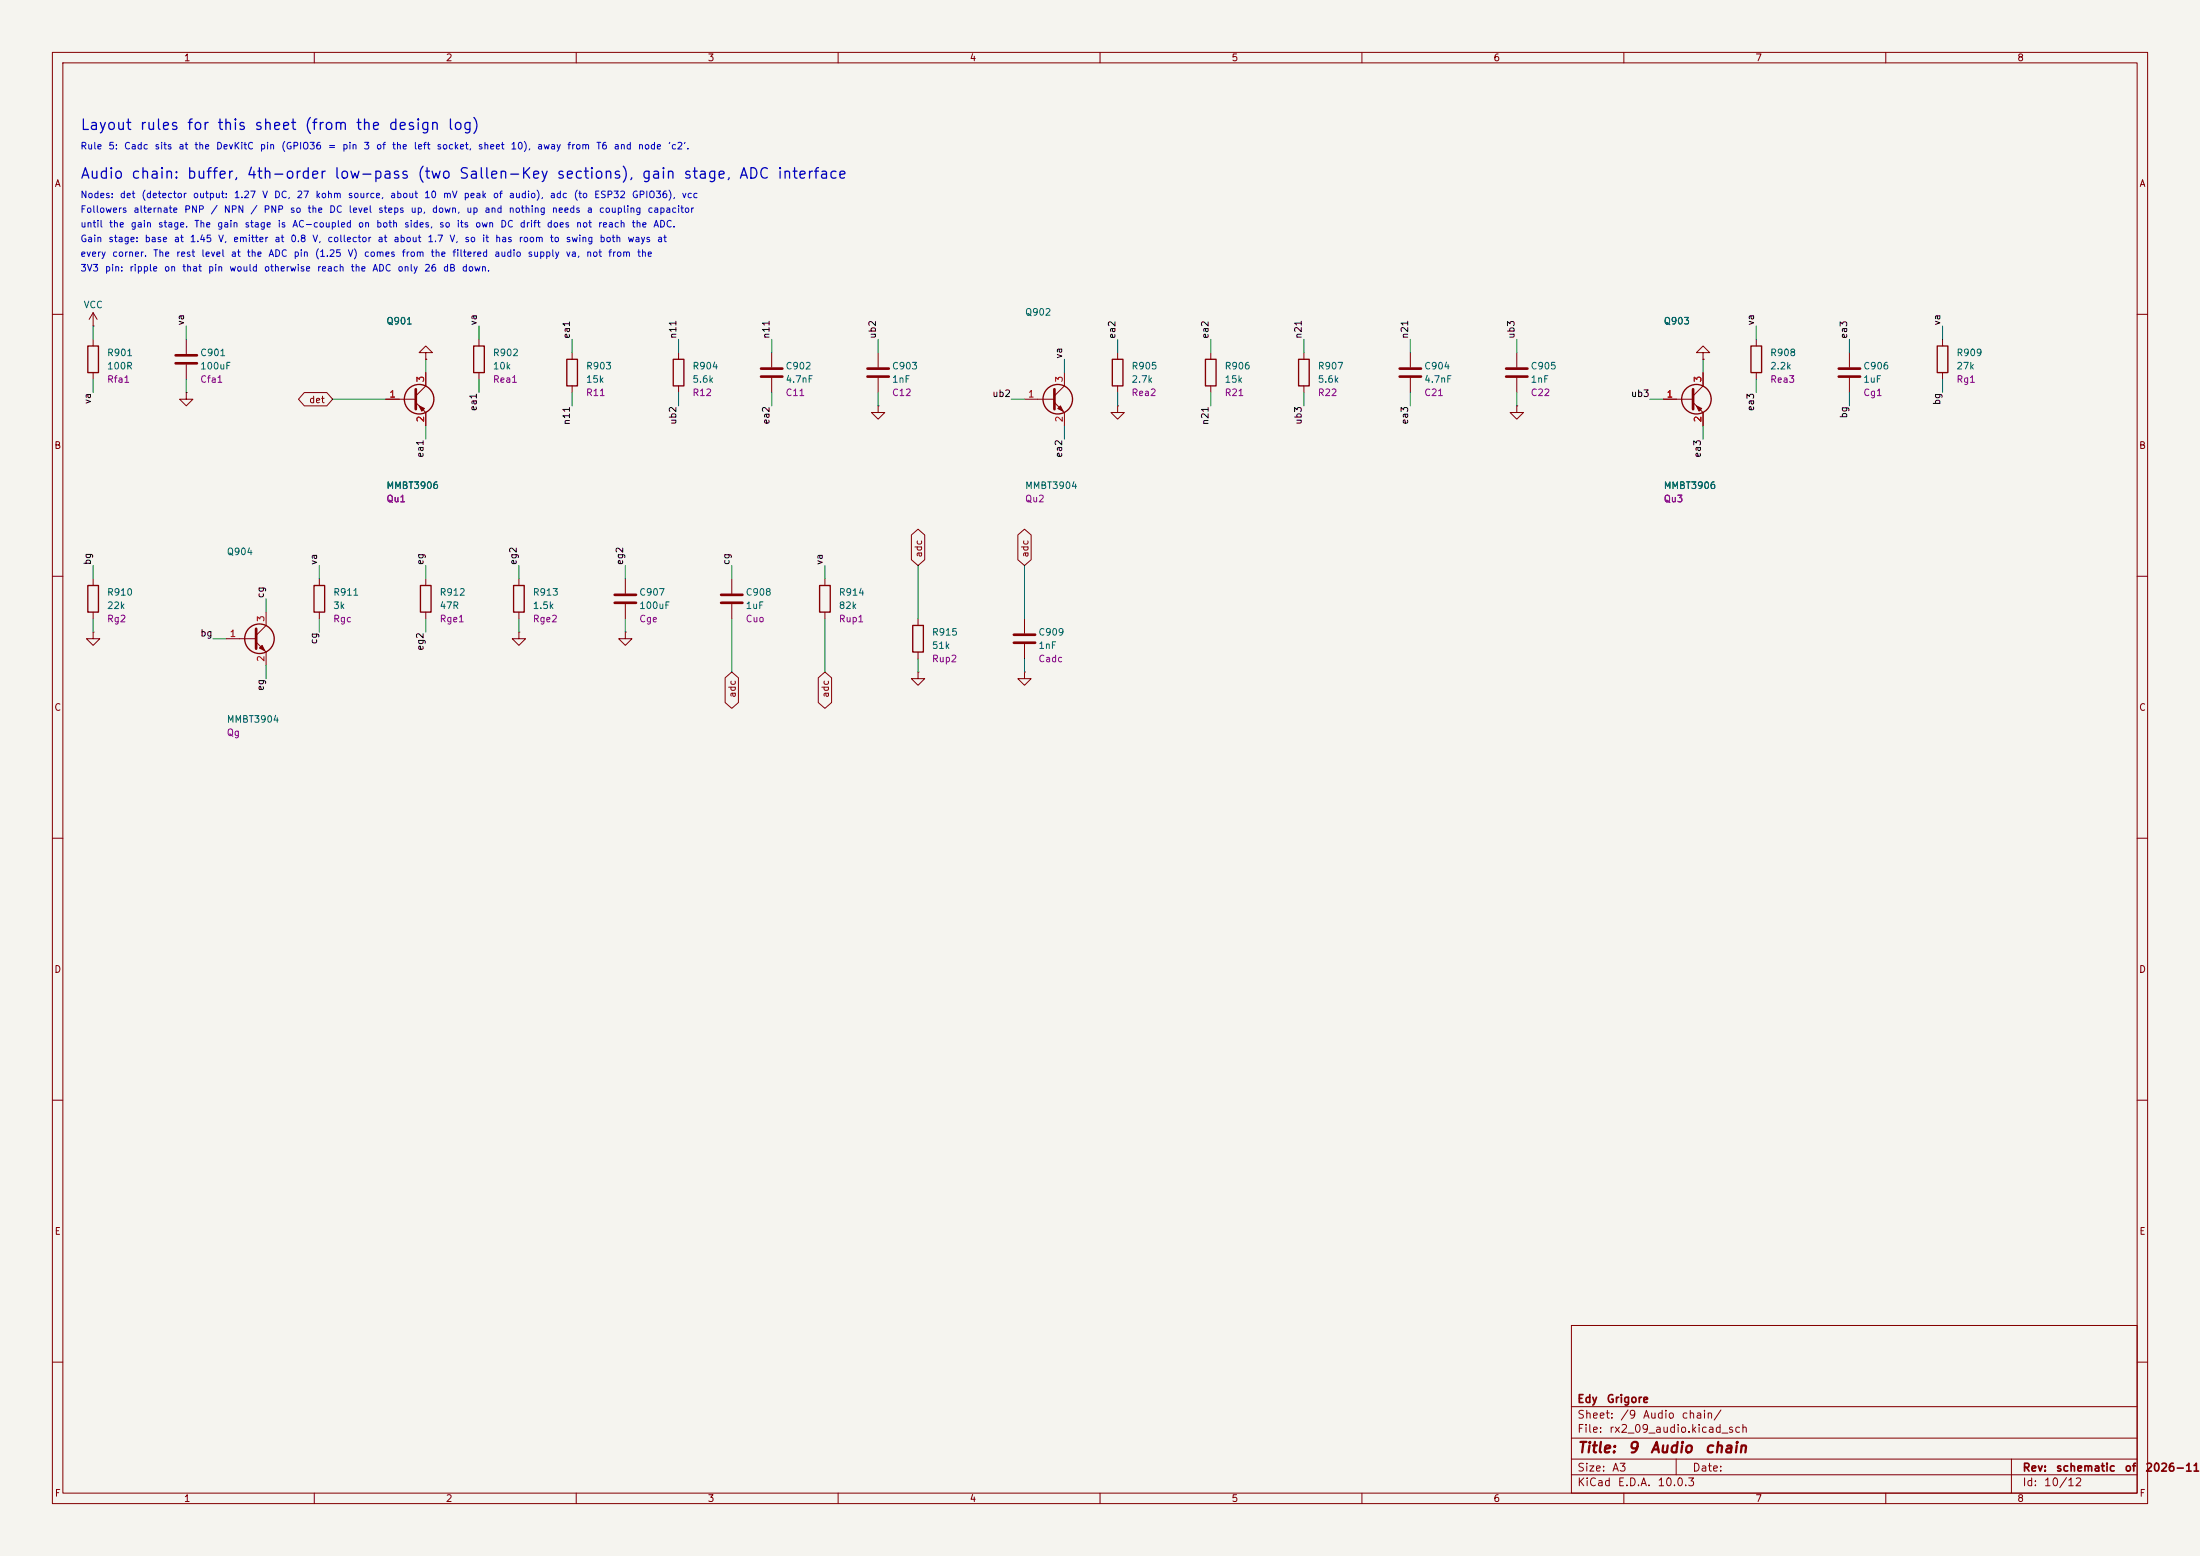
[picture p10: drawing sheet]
<svg xmlns="http://www.w3.org/2000/svg" width="420mm" height="297mm" viewBox="0 0 420 297" stroke-linecap="round" stroke-linejoin="round" font-family="sans-serif">
<path d="M0 0h420v297h-420z" fill="#f5f4ef" stroke="#f5f4ef" stroke-width=".19"/>
<g fill="none" stroke="#840000" stroke-width=".19">
<path d="M10 10h400v277h-400zM12 12h396v273h-396zM60 10v2M110 10v2M160 10v2M210 10v2M260 10v2M310 10v2M360 10v2M17.8 59.7v2.5M17.8 59.7l-.8 1.3M17.8 59.7l.7 1.3"/>
<path d="M10 60h2M17.8 62.2h.1M17.8 64.8v1.2M17.8 71.1v1.3M35.6 74.9v1.3h1.2l-1.2 1.3-1.3-1.3h1.3M35.6 74.9h.1M35.6 64.8v2.8M35.6 69.6v2.8M58.1 74.9h4.3l1.1 1.3-1.1 1.3h-4.3l-1.1-1.3zM73.7 76.2h5.7M79.4 76.8l1.9 1.9v2.6M81.3 67.3h1.2l-1.2-1.3-1.3 1.3h1.3v1.3"/>
<path d="M81.3 68.6h.1M81.3 71.1v2.6l-1.9 1.9M91.4 64.8v1.2M91.4 71.1v1.3M109.2 67.3v1.3M109.2 73.7v1.2M129.5 67.3v1.3M129.5 73.7v1.2M147.3 67.3v2.8M147.3 72.1v2.8M167.6 77.5v1.2h1.3l-1.3 1.3-1.2-1.3h1.2M167.6 77.5h.1"/>
<path d="M167.6 67.3v2.8M167.6 72.1v2.8M195.6 76.2h5.7M201.3 76.8l1.9 1.9v2.6M203.2 71.1v2.6l-1.9 1.9M213.4 77.5v1.2h1.2l-1.2 1.3-1.3-1.3h1.3M213.4 77.5h.1M213.4 67.3v1.3M213.4 73.7v1.2M231.1 67.3v1.3M231.1 73.7v1.2M248.9 67.3v1.3"/>
<path d="M248.9 73.7v1.2M269.2 67.3v2.8M269.2 72.1v2.8M289.6 77.5v1.2h1.2l-1.2 1.3-1.3-1.3h1.3M289.6 77.5h.1M289.6 67.3v2.8M289.6 72.1v2.8M317.5 76.2h5.7M323.2 76.8l1.9 1.9v2.6M325.1 67.3h1.3l-1.3-1.3-1.3 1.3h1.3v1.3M325.1 68.6h.1M325.1 71.1v2.6l-1.9 1.9"/>
<path d="M335.3 64.8v1.2M335.3 71.1v1.3M353.1 67.3v2.8M353.1 72.1v2.8M370.8 64.8v1.2M370.8 71.1v1.3M408 60h2M10 110h2M17.8 110.5v1.3M17.8 116.8v1.3M50.8 116.8v2.6l-1.9 1.9M61 110.5v1.3"/>
<path d="M61 116.8v1.3M81.3 110.5v1.3M81.3 116.8v1.3M99.1 110.5v1.3M99.1 116.8v1.3M119.4 110.5v2.8M119.4 115.3v2.8M139.7 110.5v2.8M139.7 115.3v2.8M157.5 110.5v1.3M157.5 116.8v1.3M174 102.1l1.3-1.1 1.2 1.1v4.7l-1.2 1.2-1.3-1.2z"/>
<path d="M175.3 118.1v1.3M194.3 102.1l1.3-1.1 1.3 1.1v4.7l-1.3 1.2-1.3-1.2zM195.6 118.1v2.8M408 110h2M17.8 120.7v1.2h1.2l-1.2 1.3-1.3-1.3h1.3M17.8 120.7h.1M43.2 121.9h5.7M48.9 122.6l1.9 1.9v2.5M99.1 120.7v1.2h1.2l-1.2 1.3-1.3-1.3h1.3M99.1 120.7h.1M119.4 120.7v1.2h1.2l-1.2 1.3-1.3-1.3h1.3M119.4 120.7h.1"/>
<path d="M138.4 129.4l1.3-1.1 1.3 1.1v4.7l-1.3 1.1-1.3-1.1zM156.2 129.4l1.3-1.1 1.3 1.1v4.7l-1.3 1.1-1.3-1.1zM175.3 128.3v1.2h1.2l-1.2 1.3-1.3-1.3h1.3M175.3 128.3h.1M175.3 124.5v1.2M195.6 128.3v1.2h1.2l-1.2 1.3-1.3-1.3h1.3M195.6 128.3h.1M195.6 122.9v2.8M10 160h2M408 160h2M10 210h2M408 210h2"/>
<path d="M300 253h108v32h-108zM10 260h2M300 278.5h108M300 274.5h108M300 268.5h108M320 278.5v3M384 278.5v6.5M408 260h2M60 285v2M110 285v2M160 285v2M210 285v2"/>
<path d="M260 285v2M300 281.5h108M310 285v2M360 285v2"/>
</g>
<g fill="none" stroke="#840000" stroke-width=".51">
<path d="M33.5 67.8h4.1M33.5 69.3h4.1M79.4 74.3v3.8M145.3 70.4h4.1M145.3 71.9h4.1M165.6 70.4h4.1M165.6 71.9h4.1M201.3 74.3v3.8M267.2 70.4h4.1M267.2 71.9h4.1M287.5 70.4h4.1M287.5 71.9h4.1"/>
<path d="M323.2 74.3v3.8M351 70.4h4.1M351 71.9h4.1M117.3 113.5h4.1M117.3 115.1h4.1M137.7 113.5h4M137.7 115.1h4M48.9 120v3.8M193.5 121.2h4.1M193.5 122.7h4.1"/>
</g>
<g fill="none" stroke="#840000" stroke-width=".25">
<path d="M16.8 66h2v5.1h-2zM90.4 66h2.1v5.1h-2.1zM108.2 68.6h2v5.1h-2zM128.5 68.6h2.1v5.1h-2.1zM212.3 68.6h2.1v5.1h-2.1zM230.1 68.6h2.1v5.1h-2.1zM247.9 68.6h2v5.1h-2zM334.3 66h2v5.1h-2zM369.8 66h2.1v5.1h-2.1zM16.8 111.8h2v5h-2zM59.9 111.8h2.1v5h-2.1zM80.3 111.8h2v5h-2z"/>
<path d="M98 111.8h2.1v5h-2.1zM156.5 111.8h2v5h-2zM174.2 119.4h2.1v5.1h-2.1z"/>
<circle cx="80" cy="76.2" r="2.82"/>
<circle cx="201.9" cy="76.2" r="2.82"/>
<circle cx="323.8" cy="76.2" r="2.82"/>
<circle cx="49.5" cy="121.9" r="2.82"/>
</g>
<g fill="#840000" stroke="#840000" stroke-width=".19">
<path d="M80 77.5l1 .5-.5 .5z"/>
<path d="M323.8 77.5l1.1 .5-.5 .5z"/>
<path d="M49.5 123.7l.5-.5 .5 1z"/>
<path d="M201.9 78l.5-.5 .5 1z"/>
</g>
<g fill="none" stroke="#009600" stroke-width=".19">
<path d="M17.8 62.2v2.6M17.8 72.4v2.5M35.6 62.2v2.6M35.6 72.4v2.5M63.5 76.2h10.2M81.3 68.6v2.5M91.4 62.2v2.6M91.4 72.4v2.5M109.2 64.8v2.5M109.2 74.9v2.6M129.5 64.8v2.5M129.5 74.9v2.6"/>
<path d="M147.3 64.8v2.5M147.3 74.9v2.6M167.6 64.8v2.5M167.6 74.9v2.6M193 76.2h2.6M203.2 68.6v2.5M213.4 64.8v2.5M213.4 74.9v2.6M231.1 64.8v2.5M231.1 74.9v2.6M248.9 64.8v2.5M248.9 74.9v2.6"/>
<path d="M269.2 64.8v2.5M269.2 74.9v2.6M289.6 64.8v2.5M289.6 74.9v2.6M315 76.2h2.5M325.1 68.6v2.5M335.3 62.2v2.6M335.3 72.4v2.5M353.1 64.8v2.5M353.1 74.9v2.6M370.8 62.2v2.6M370.8 72.4v2.5"/>
<path d="M81.3 81.3v2.5M203.2 81.3v2.5M325.1 81.3v2.5M17.8 108v2.5M17.8 118.1v2.6M50.8 114.3v2.5M61 108v2.5M61 118.1v2.6M81.3 108v2.5M81.3 118.1v2.6M99.1 108v2.5M99.1 118.1v2.6"/>
<path d="M119.4 108v2.5M119.4 118.1v2.6M139.7 108v2.5M139.7 118.1v10.2M157.5 108v2.5M157.5 118.1v10.2M175.3 108v10.1M195.6 108v10.1M40.6 121.9h2.6M50.8 127v2.5M175.3 125.7v2.6M195.6 125.7v2.6"/>
</g>
<g font-size="2" fill="#0000c2">
<text x="15.2" y="25.3">Layout rules for this sheet (from the design log)</text>
<text x="15.2" y="34.6">Audio chain: buffer, 4th-order low-pass (two Sallen-Key sections), gain stage, ADC interface</text>
</g>
<g font-size="2" fill="#840000">
<text x="301" y="277.8">Title:</text>
<text x="310.7" y="277.8">9</text>
<text x="314.9" y="277.8">Audio</text>
<text x="325.3" y="277.8">chain</text>
</g>
<g font-size="1.5" fill="#840000">
<text x="301" y="268.1">Edy</text>
<text x="306.6" y="268.1">Grigore</text>
<text x="301" y="273.8">File:</text>
<text x="301" y="271.1">Sheet:</text>
<text x="307.1" y="273.8">rx2_09_audio.kicad_sch</text>
<text x="309.2" y="271.1">/9</text>
<text x="313.5" y="271.1">Audio</text>
<text x="320.9" y="271.1">chain/</text>
<text x="301" y="281.2">Size:</text>
<text x="307.6" y="281.2">A3</text>
<text x="323" y="281.2">Date:</text>
<text x="386" y="281.2">Rev:</text>
<text x="392.4" y="281.2">schematic</text>
<text x="405.5" y="281.2">of</text>
<text x="409.4" y="281.2">2026-11-</text>
<text x="301" y="284">KiCad</text>
<text x="308.7" y="284">E.D.A.</text>
<text x="316.3" y="284">10.0.3</text>
<text x="386" y="284">Id:</text>
<text x="390.1" y="284">10/12</text>
</g>
<g font-size="1.3" fill="#840000">
<text x="35" y="12">1</text>
<text x="85" y="12">2</text>
<text x="135" y="12">3</text>
<text x="185" y="12">4</text>
<text x="235" y="12">5</text>
<text x="285" y="12">6</text>
<text x="335" y="12">7</text>
<text x="385" y="12">8</text>
<text x="10.3" y="36">A</text>
<text x="408.3" y="36">A</text>
<text x="58.9" y="77.3">det</text>
<text x="10.3" y="86">B</text>
<text x="408.2" y="86">B</text>
<text x="176.3" y="106.5" transform="rotate(-90 176.3 106.5)">adc</text>
<text x="196.6" y="106.5" transform="rotate(-90 196.6 106.5)">adc</text>
<text x="10.3" y="136">C</text>
<text x="140.8" y="133.3" transform="rotate(-90 140.8 133.3)">adc</text>
<text x="158.5" y="133.3" transform="rotate(-90 158.5 133.3)">adc</text>
<text x="408.2" y="136">C</text>
<text x="10.3" y="186">D</text>
<text x="408.2" y="186">D</text>
<text x="10.3" y="236">E</text>
<text x="408.3" y="236">E</text>
<text x="10.3" y="286">F</text>
<text x="35" y="287">1</text>
<text x="85" y="287">2</text>
<text x="135" y="287">3</text>
<text x="185" y="287">4</text>
<text x="235" y="287">5</text>
<text x="285" y="287">6</text>
<text x="335" y="287">7</text>
<text x="385" y="287">8</text>
<text x="408.3" y="286">F</text>
</g>
<g font-size="1.3" fill="#0000c2">
<text x="15.2" y="28.8">Rule</text>
<text x="20.6" y="28.8">5:</text>
<text x="23.6" y="28.8">Cadc</text>
<text x="29.4" y="28.8">sits</text>
<text x="34" y="28.8">at</text>
<text x="37" y="28.8">the</text>
<text x="41.1" y="28.8">DevKitC</text>
<text x="49.5" y="28.8">pin</text>
<text x="53.6" y="28.8">(GPIO36</text>
<text x="62.5" y="28.8">=</text>
<text x="65.2" y="28.8">pin</text>
<text x="69.3" y="28.8">3</text>
<text x="71.7" y="28.8">of</text>
<text x="74.7" y="28.8">the</text>
<text x="78.9" y="28.8">left</text>
<text x="83.2" y="28.8">socket,</text>
<text x="91.1" y="28.8">sheet</text>
<text x="97.4" y="28.8">10),</text>
<text x="102.4" y="28.8">away</text>
<text x="108.2" y="28.8">from</text>
<text x="113.7" y="28.8">T6</text>
<text x="117.1" y="28.8">and</text>
<text x="121.7" y="28.8">node</text>
<text x="127.4" y="28.8">'c2'.</text>
<text x="15.2" y="38.1">Nodes:</text>
<text x="15.2" y="40.9">Followers</text>
<text x="22.8" y="38.1">det</text>
<text x="25.4" y="40.9">alternate</text>
<text x="26.9" y="38.1">(detector</text>
<text x="35.1" y="40.9">PNP</text>
<text x="36.7" y="38.1">output:</text>
<text x="40.1" y="40.9">/</text>
<text x="42.6" y="40.9">NPN</text>
<text x="44.5" y="38.1">1.27</text>
<text x="47.7" y="40.9">/</text>
<text x="49.9" y="38.1">V</text>
<text x="50.2" y="40.9">PNP</text>
<text x="52.2" y="38.1">DC,</text>
<text x="55.2" y="40.9">so</text>
<text x="56.5" y="38.1">27</text>
<text x="58.6" y="40.9">the</text>
<text x="60.1" y="38.1">kohm</text>
<text x="62.7" y="40.9">DC</text>
<text x="66.3" y="38.1">source,</text>
<text x="66.4" y="40.9">level</text>
<text x="72.1" y="40.9">steps</text>
<text x="74.4" y="38.1">about</text>
<text x="78.3" y="40.9">up,</text>
<text x="80.9" y="38.1">10</text>
<text x="82.3" y="40.9">down,</text>
<text x="84.4" y="38.1">mV</text>
<text x="88.4" y="38.1">peak</text>
<text x="88.9" y="40.9">up</text>
<text x="92.4" y="40.9">and</text>
<text x="94" y="38.1">of</text>
<text x="97" y="40.9">nothing</text>
<text x="97" y="38.1">audio),</text>
<text x="104.9" y="38.1">adc</text>
<text x="105.2" y="40.9">needs</text>
<text x="109.4" y="38.1">(to</text>
<text x="111.9" y="40.9">a</text>
<text x="113.3" y="38.1">ESP32</text>
<text x="114.2" y="40.9">coupling</text>
<text x="120.5" y="38.1">GPIO36),</text>
<text x="123.5" y="40.9">capacitor</text>
<text x="130" y="38.1">vcc</text>
<text x="15.2" y="46.5">Gain</text>
<text x="15.2" y="43.7">until</text>
<text x="20.6" y="46.5">stage:</text>
<text x="20.7" y="43.7">the</text>
<text x="24.8" y="43.7">gain</text>
<text x="27.5" y="46.5">base</text>
<text x="30.1" y="43.7">stage.</text>
<text x="33.1" y="46.5">at</text>
<text x="36.1" y="46.5">1.45</text>
<text x="37" y="43.7">The</text>
<text x="41.4" y="43.7">gain</text>
<text x="41.5" y="46.5">V,</text>
<text x="44.4" y="46.5">emitter</text>
<text x="46.6" y="43.7">stage</text>
<text x="52.3" y="46.5">at</text>
<text x="52.9" y="43.7">is</text>
<text x="55.3" y="46.5">0.8</text>
<text x="55.7" y="43.7">AC-coupled</text>
<text x="59.5" y="46.5">V,</text>
<text x="62.4" y="46.5">collector</text>
<text x="68.2" y="43.7">on</text>
<text x="71.7" y="43.7">both</text>
<text x="72" y="46.5">at</text>
<text x="75" y="46.5">about</text>
<text x="77" y="43.7">sides,</text>
<text x="81.5" y="46.5">1.7</text>
<text x="83.7" y="43.7">so</text>
<text x="85.7" y="46.5">V,</text>
<text x="87.1" y="43.7">its</text>
<text x="88.6" y="46.5">so</text>
<text x="90.6" y="43.7">own</text>
<text x="91.9" y="46.5">it</text>
<text x="94.4" y="46.5">has</text>
<text x="95.4" y="43.7">DC</text>
<text x="98.9" y="46.5">room</text>
<text x="99.1" y="43.7">drift</text>
<text x="104.3" y="43.7">does</text>
<text x="104.9" y="46.5">to</text>
<text x="107.9" y="46.5">swing</text>
<text x="109.9" y="43.7">not</text>
<text x="114" y="43.7">reach</text>
<text x="114.3" y="46.5">both</text>
<text x="119.7" y="46.5">ways</text>
<text x="120.5" y="43.7">the</text>
<text x="124.6" y="43.7">ADC.</text>
<text x="125.3" y="46.5">at</text>
<text x="15.2" y="52.1">3V3</text>
<text x="15.2" y="49.3">every</text>
<text x="19.9" y="52.1">pin:</text>
<text x="21.3" y="49.3">corner.</text>
<text x="24.6" y="52.1">ripple</text>
<text x="29.1" y="49.3">The</text>
<text x="31.2" y="52.1">on</text>
<text x="33.5" y="49.3">rest</text>
<text x="34.7" y="52.1">that</text>
<text x="38.3" y="49.3">level</text>
<text x="39.6" y="52.1">pin</text>
<text x="43.7" y="52.1">would</text>
<text x="44" y="49.3">at</text>
<text x="47" y="49.3">the</text>
<text x="50.3" y="52.1">otherwise</text>
<text x="51.1" y="49.3">ADC</text>
<text x="55.9" y="49.3">pin</text>
<text x="60" y="49.3">(1.25</text>
<text x="60.4" y="52.1">reach</text>
<text x="66.3" y="49.3">V)</text>
<text x="66.8" y="52.1">the</text>
<text x="69.4" y="49.3">comes</text>
<text x="71" y="52.1">ADC</text>
<text x="75.8" y="52.1">only</text>
<text x="76.6" y="49.3">from</text>
<text x="80.9" y="52.1">26</text>
<text x="82.1" y="49.3">the</text>
<text x="84.5" y="52.1">dB</text>
<text x="86.2" y="49.3">filtered</text>
<text x="88.1" y="52.1">down.</text>
<text x="94.2" y="49.3">audio</text>
<text x="100.6" y="49.3">supply</text>
<text x="107.9" y="49.3">va,</text>
<text x="111.8" y="49.3">not</text>
<text x="116" y="49.3">from</text>
<text x="121.5" y="49.3">the</text>
</g>
<g font-size="1.3" fill="#006464">
<text x="15.9" y="59.1">VCC</text>
<text x="73.7" y="62.2">Q901</text>
<text x="195.6" y="60.5">Q902</text>
<text x="317.5" y="62.2">Q903</text>
<text x="20.3" y="68.3">R901</text>
<text x="20.3" y="70.8">100R</text>
<text x="38.1" y="68.3">C901</text>
<text x="38.1" y="70.8">100uF</text>
<text x="94" y="68.3">R902</text>
<text x="94" y="70.8">10k</text>
<text x="111.8" y="70.8">R903</text>
<text x="132.1" y="70.8">R904</text>
<text x="149.9" y="70.8">C902</text>
<text x="170.2" y="70.8">C903</text>
<text x="215.9" y="70.8">R905</text>
<text x="233.7" y="70.8">R906</text>
<text x="251.5" y="70.8">R907</text>
<text x="271.8" y="70.8">C904</text>
<text x="292.1" y="70.8">C905</text>
<text x="337.8" y="68.3">R908</text>
<text x="337.8" y="70.8">2.2k</text>
<text x="355.6" y="70.8">C906</text>
<text x="373.4" y="68.3">R909</text>
<text x="373.4" y="70.8">27k</text>
<text x="111.8" y="73.4">15k</text>
<text x="132.1" y="73.4">5.6k</text>
<text x="149.9" y="73.4">4.7nF</text>
<text x="170.2" y="73.4">1nF</text>
<text x="215.9" y="73.4">2.7k</text>
<text x="233.7" y="73.4">15k</text>
<text x="251.5" y="73.4">5.6k</text>
<text x="271.8" y="73.4">4.7nF</text>
<text x="292.1" y="73.4">1nF</text>
<text x="355.6" y="73.4">1uF</text>
<text x="73.7" y="93.6">MMBT3906</text>
<text x="195.6" y="93.6">MMBT3904</text>
<text x="317.5" y="93.6">MMBT3906</text>
<text x="43.2" y="106.3">Q904</text>
<text x="20.3" y="114">R910</text>
<text x="20.3" y="116.5">22k</text>
<text x="63.5" y="114">R911</text>
<text x="63.5" y="116.5">3k</text>
<text x="83.8" y="114">R912</text>
<text x="83.8" y="116.5">47R</text>
<text x="101.6" y="114">R913</text>
<text x="101.6" y="116.5">1.5k</text>
<text x="121.9" y="114">C907</text>
<text x="121.9" y="116.5">100uF</text>
<text x="142.2" y="114">C908</text>
<text x="142.2" y="116.5">1uF</text>
<text x="160" y="114">R914</text>
<text x="160" y="116.5">82k</text>
<text x="177.8" y="121.6">R915</text>
<text x="177.8" y="124.2">51k</text>
<text x="198.1" y="121.6">C909</text>
<text x="198.1" y="124.2">1nF</text>
<text x="43.2" y="138.3">MMBT3904</text>
</g>
<g font-size="1.3" fill="#0f0f0f">
<text x="35.4" y="62.2" transform="rotate(-90 35.4 62.2)">va</text>
<text x="91.3" y="62.2" transform="rotate(-90 91.3 62.2)">va</text>
<text x="109.1" y="64.8" transform="rotate(-90 109.1 64.8)">ea1</text>
<text x="129.4" y="64.8" transform="rotate(-90 129.4 64.8)">n11</text>
<text x="147.2" y="64.8" transform="rotate(-90 147.2 64.8)">n11</text>
<text x="167.5" y="64.8" transform="rotate(-90 167.5 64.8)">ub2</text>
<text x="213.2" y="64.8" transform="rotate(-90 213.2 64.8)">ea2</text>
<text x="231" y="64.8" transform="rotate(-90 231 64.8)">ea2</text>
<text x="248.8" y="64.8" transform="rotate(-90 248.8 64.8)">n21</text>
<text x="269.1" y="64.8" transform="rotate(-90 269.1 64.8)">n21</text>
<text x="289.4" y="64.8" transform="rotate(-90 289.4 64.8)">ub3</text>
<text x="335.2" y="62.2" transform="rotate(-90 335.2 62.2)">va</text>
<text x="352.9" y="64.8" transform="rotate(-90 352.9 64.8)">ea3</text>
<text x="370.7" y="62.2" transform="rotate(-90 370.7 62.2)">va</text>
<text x="203.1" y="68.6" transform="rotate(-90 203.1 68.6)">va</text>
<text x="17.7" y="77.2" transform="rotate(-90 17.7 77.2)">va</text>
<text x="189.3" y="76.1">ub2</text>
<text x="311.2" y="76.1">ub3</text>
<text x="370.7" y="77.4" transform="rotate(-90 370.7 77.4)">bg</text>
<text x="91.3" y="78.6" transform="rotate(-90 91.3 78.6)">ea1</text>
<text x="109.1" y="81.2" transform="rotate(-90 109.1 81.2)">n11</text>
<text x="129.4" y="81.2" transform="rotate(-90 129.4 81.2)">ub2</text>
<text x="147.2" y="81.1" transform="rotate(-90 147.2 81.1)">ea2</text>
<text x="231" y="81.2" transform="rotate(-90 231 81.2)">n21</text>
<text x="248.8" y="81.2" transform="rotate(-90 248.8 81.2)">ub3</text>
<text x="269.1" y="81.1" transform="rotate(-90 269.1 81.1)">ea3</text>
<text x="335.2" y="78.6" transform="rotate(-90 335.2 78.6)">ea3</text>
<text x="352.9" y="80" transform="rotate(-90 352.9 80)">bg</text>
<text x="81.2" y="87.5" transform="rotate(-90 81.2 87.5)">ea1</text>
<text x="203.1" y="87.5" transform="rotate(-90 203.1 87.5)">ea2</text>
<text x="325" y="87.5" transform="rotate(-90 325 87.5)">ea3</text>
<text x="17.7" y="107.9" transform="rotate(-90 17.7 107.9)">bg</text>
<text x="60.8" y="107.9" transform="rotate(-90 60.8 107.9)">va</text>
<text x="81.2" y="107.9" transform="rotate(-90 81.2 107.9)">eg</text>
<text x="98.9" y="107.9" transform="rotate(-90 98.9 107.9)">eg2</text>
<text x="119.3" y="107.9" transform="rotate(-90 119.3 107.9)">eg2</text>
<text x="139.6" y="107.9" transform="rotate(-90 139.6 107.9)">cg</text>
<text x="157.4" y="107.9" transform="rotate(-90 157.4 107.9)">va</text>
<text x="50.7" y="114.3" transform="rotate(-90 50.7 114.3)">cg</text>
<text x="38.1" y="121.8">bg</text>
<text x="60.8" y="123.1" transform="rotate(-90 60.8 123.1)">cg</text>
<text x="81.2" y="124.3" transform="rotate(-90 81.2 124.3)">eg2</text>
<text x="50.7" y="132" transform="rotate(-90 50.7 132)">eg</text>
</g>
<g font-size="1.3" fill="#840084">
<text x="20.3" y="73.4">Rfa1</text>
<text x="38.1" y="73.4">Cfa1</text>
<text x="94" y="73.4">Rea1</text>
<text x="111.8" y="75.9">R11</text>
<text x="132.1" y="75.9">R12</text>
<text x="149.9" y="75.9">C11</text>
<text x="170.2" y="75.9">C12</text>
<text x="215.9" y="75.9">Rea2</text>
<text x="233.7" y="75.9">R21</text>
<text x="251.5" y="75.9">R22</text>
<text x="271.8" y="75.9">C21</text>
<text x="292.1" y="75.9">C22</text>
<text x="337.8" y="73.4">Rea3</text>
<text x="355.6" y="75.9">Cg1</text>
<text x="373.4" y="73.4">Rg1</text>
<text x="73.7" y="96.2">Qu1</text>
<text x="195.6" y="96.2">Qu2</text>
<text x="317.5" y="96.2">Qu3</text>
<text x="20.3" y="119.1">Rg2</text>
<text x="63.5" y="119.1">Rgc</text>
<text x="83.8" y="119.1">Rge1</text>
<text x="101.6" y="119.1">Rge2</text>
<text x="121.9" y="119.1">Cge</text>
<text x="142.2" y="119.1">Cuo</text>
<text x="160" y="119.1">Rup1</text>
<text x="177.8" y="126.7">Rup2</text>
<text x="198.1" y="126.7">Cadc</text>
<text x="43.2" y="140.8">Qg</text>
</g>
<g font-size="1.3" fill="#a90000">
<text x="74.2" y="76.2">1</text>
<text x="81.3" y="73.1" transform="rotate(-90 81.3 73.1)">3</text>
<text x="196.1" y="76.2">1</text>
<text x="203.2" y="73.1" transform="rotate(-90 203.2 73.1)">3</text>
<text x="318.1" y="76.2">1</text>
<text x="325.1" y="73.1" transform="rotate(-90 325.1 73.1)">3</text>
<text x="81.3" y="80.7" transform="rotate(-90 81.3 80.7)">2</text>
<text x="203.2" y="80.7" transform="rotate(-90 203.2 80.7)">2</text>
<text x="325.1" y="80.7" transform="rotate(-90 325.1 80.7)">2</text>
<text x="50.8" y="118.8" transform="rotate(-90 50.8 118.8)">3</text>
<text x="43.7" y="121.9">1</text>
<text x="50.8" y="126.4" transform="rotate(-90 50.8 126.4)">2</text>
</g>
</svg>
